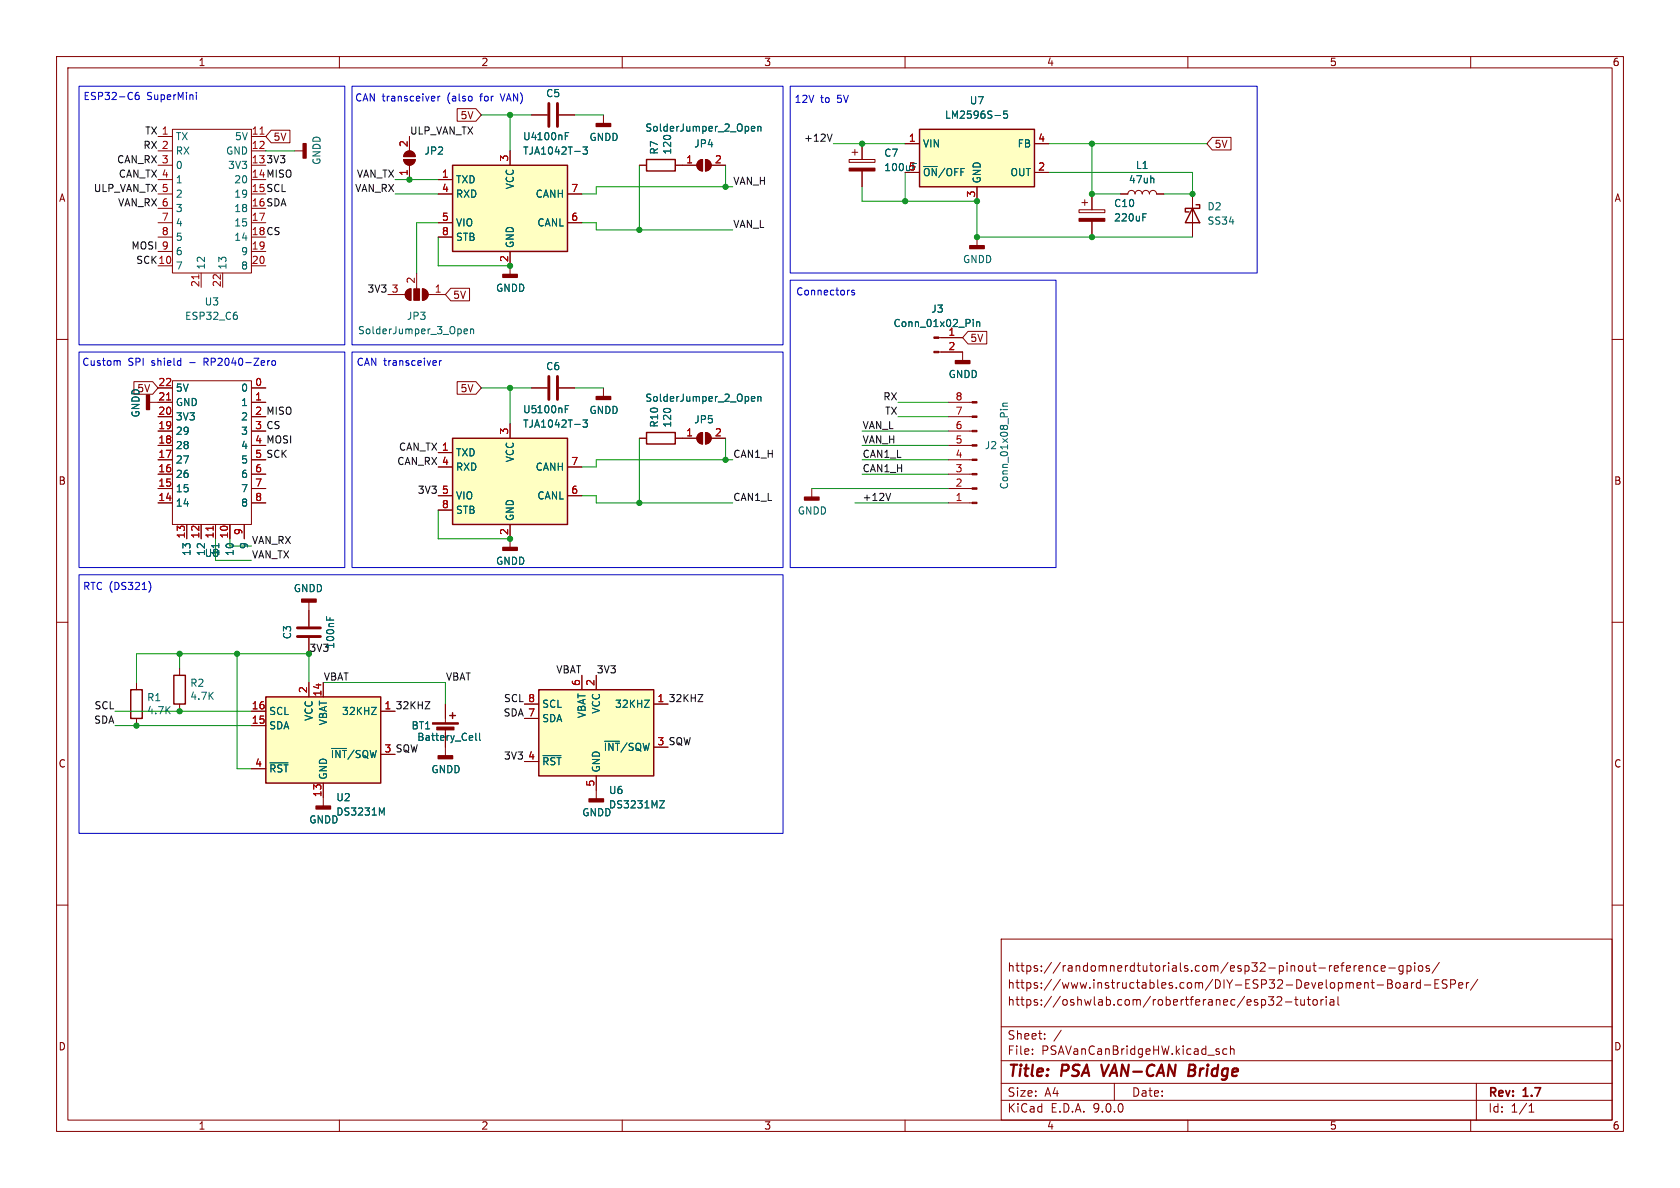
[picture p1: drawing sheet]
<svg xmlns="http://www.w3.org/2000/svg" width="297mm" height="210mm" viewBox="0 0 297 210" stroke-linecap="round" stroke-linejoin="round" font-family="sans-serif">
<g fill="none" stroke="#840000" stroke-width=".18">
<path d="M10 10h277v190h-277zM12 12h273v186h-273zM60 10v2M110 10v2M160 10v2M210 10v2M260 10v2M52.1 26.7h1.5M10 60h2M285 60h2M10 110h2M285 110h2"/>
<path d="M78.7 132.1v1.5M10 160h2M177 166h108v32h-108zM223.2 176.7h.3l.2 .3v.6l-.5 .1M224.2 176.2h1l-.5 .6 .4 .1v.7l-.2 .1h-.4l-.3-.1M225.7 176.3l.6-.1 .2 .1 .1 .3-.9 1.1h.9M227.2 177.1h1.2M228.9 176.7h.6M229.1 176.2v1.3l.4 .2M230 176.7v.9l.4 .1 .2-.1M230.6 176.7v1M231.1 176.7h.6"/>
<path d="M231.3 176.2v1.3l.4 .2M232.2 176.8l.2-.1 .4 .1 .1 .6-.2 .2-.3 .1-.2-.1zM233.5 176.7v1M234 176.7l-.3 .1-.2 .2M234.5 176.2v.1M234.5 176.7v1M235.2 176.8h.5l.1 .9M235.8 177.1h-.5a.29 .29 0 0 0-.2 .3 .29 .29 0 0 0 .2 .3l.5-.1M236.5 176.2v1.3l.2 .2M236.5 170.8l.1 .3-.7 .1M237 170.7h.6M237.6 170.2l-.4 .2v1.3"/>
<path d="M238 171.2l.7-.1v-.3l-.5-.1-.2 .2 .1 .7h.6M239.4 170.7v1M239.8 170.7l-.3 .1-.1 .2M240.2 171.2l.8-.1-.1-.3-.4-.1-.3 .2 .1 .7h.6M241.6 170.8l.2-.1 .4 .1v.9M241.6 170.7v1M243.5 174.1h1.1M243.6 170.8l-.4-.1-.3 .3v.4l.1 .2h.6M244.2 171.2l.7-.1-.1-.3-.4-.1-.2 .2v.7h.6M245.3 173.2h.5l.2 .1 .1 .3-.3 .3a.4 .4 0 0 1 .4 .4 .4 .4 0 0 1-.3 .4h-.6zM245.3 173.9h.5M245.5 171.1h1.2"/>
<path d="M246.9 173.8l.3-.1 .3 .3v.4l-.3 .3-.3-.1-.2-.2v-.4zM248 170.8l-.4-.1-.3 .3v.4l.2 .2h.5M248 170.7v1.2l-.3 .3-.3-.1M248.2 173.8h.5l.1 .9M248.7 170.8l.5-.1 .3 .3v.4l-.2 .2h-.6M248.7 170.7v1.5M248.8 174.1h-.5a.29 .29 0 0 0-.2 .3 .29 .29 0 0 0 .2 .3l.5-.1M249.5 173.7v1M250 173.7l-.3 .1-.2 .2M250.1 170.2v.1M250.1 170.7v1M250.9 170.8l.3-.1 .3 .3v.4l-.3 .3-.3-.1-.2-.2v-.4z"/>
<path d="M251.1 173.8l-.4-.1-.3 .3v.4l.1 .2h.6M251.1 173.2v1.5M251.8 174.1h1.2M252.7 170.8l-.4-.1-.2 .2 .1 .2 .5 .2v.3h-.6M253.7 173.9h.5M254.4 173.2h-.7v1.5h.7M254.5 170.1l-1.3 2M255.8 173.3l-.6-.1-.2 .1v.5l.7 .3 .1 .3-.3 .3-.5-.1M256.5 174l.7-.1 .1-.2-.1-.4-.2-.1h-.5v1.5M257.9 174.2l.7-.1-.1-.3-.4-.1-.2 .2 .1 .7h.5M259.2 173.7v1M259.7 173.7l-.3 .1-.2 .2"/>
<path d="M261.2 173.1l-1.2 2M285 160h2M60 198v2M110 198v2M160 198v2M177 194.5h108M177 191.5h108M177 187.5h108M177 181.5h108M182.5 186.3v.1M182.5 185.5v.1M184.7 183.6v.1"/>
<path d="M184.7 182.8v.1M187.6 182.1l-1.3 2M197 191.5v3M210 198v2M216.9 185.5l-.4-.1-.3 .3v.4l.1 .2h.6M217.5 185.5l.2-.1 .4 .1 .1 .9M217.5 184.9v1.5M260 198v2M261 191.5v6.5M270.3 196.6h.9M270.3 195.5l.4-.4v1.5"/>
</g>
<path d="M194.7 188.2l.4 2M210.2 189.2h.7M210.9 189.2l.2 .1M211 188.2h-.7l-.2 2 .9-.1M211.1 189.1l-.2 .1" fill="none" stroke="#840000" stroke-width=".4"/>
<g fill="#840000" stroke="#840000" stroke-width=".25">
<path d="M53.6 25.4h.5v2.5h-.5z"/>
<path d="M77.5 133.6h2.5v.5h-2.5z"/>
</g>
<path d="M95.2 121.9h20.4v15.3h-20.4z" fill="#ffffc2"/>
<path d="M114.3 28.2h5.1v2h-5.1zM114.3 76.5h5.1v2h-5.1zM23.1 121.9h2v5.1h-2zM95.2 121.9h20.4v15.3h-20.4z" fill="none" stroke="#840000" stroke-width=".25"/>
<g fill="none" stroke="#840000" stroke-width=".18">
<path d="M27.9 24.1h2.6M27.9 26.7h2.6M27.9 29.2h2.6M27.9 31.8h2.6M27.9 34.3h2.6M27.9 36.8h2.6M27.9 39.4h2.6M30.5 22.9h13.9v25.4h-13.9zM44.4 24.1h2.6M44.4 26.7h2.6M44.4 29.2h2.6M44.4 39.4h2.6"/>
<path d="M71.4 28.2h2a1.02 1.02 0 0 1-1 1 1.02 1.02 0 0 1-1-1zM71.7 27a1.02 1.02 0 0 1 1.1-.2 1.02 1.02 0 0 1 .6 .9h-2zM72.4 24.1v2.6M72.4 29.2v2.6M94 20.3h2.8M98.8 20.3h2.8M113 29.2h1.3M119.4 29.2h1.2M150.1 28.2h4.6v.5h-4.6zM150.6 26.9h1M151.1 26.4v1M152.4 25.4v2.8"/>
<path d="M152.4 30.2v2.8M27.9 41.9h2.6M27.9 44.5h2.6M27.9 47h2.6M35.6 48.3v2.5M39.4 48.3v2.5M44.4 44.5h2.6M44.4 47h2.6M26.4 71.1h4.1M27.9 68.6h2.6M27.9 73.7h2.6M27.9 76.2h2.6"/>
<path d="M27.9 78.7h2.6M30.5 67.3h13.9v25.4h-13.9zM44.4 71.1h2.6M44.4 68.6h2.6M44.4 76.2h2.6M113 77.5h1.3M119.4 77.5h1.2M27.9 81.3h2.6M27.9 83.8h2.6M27.9 86.4h2.6M27.9 88.9h2.6M33 92.7v2.6"/>
<path d="M35.6 92.7v2.6M38.1 92.7v2.6M40.6 92.7v2.6M43.2 92.7v2.6M44.4 81.3h2.6M44.4 83.8h2.6M44.4 86.4h2.6M44.4 88.9h2.6M54.6 106.4v1.6M102.9 119.4v2.5M105.4 119.4v2.5M24.1 120.7v1.2"/>
<path d="M24.1 127v1.3M92.7 124.5h2.5M92.7 127h2.5M92.7 134.6h2.5M105.4 137.2v2.5M115.6 124.5h2.5M115.6 132.1h2.5M57.1 141v1.5"/>
</g>
<path d="M99.9 24h.5M99.9 23.4h.6M41.9 55.8v.5M38.7 96.1v.7M96 133.6h3.2M113.9 123.8h.9l-.9 1.2h.9M116.6 141.5h.9l-.9 1.3h.9" fill="none" stroke="#006464" stroke-width=".18"/>
<g fill="#840000" stroke="#840000" stroke-width=".25">
<path d="M25.9 69.9h.5v2.5h-.5z"/>
<path d="M55.9 142.5h2.5v.5h-2.5z"/>
<path d="M53.3 105.9h2.6v.5h-2.6z"/>
</g>
<path d="M46 23.7h.7M35.1 48.6v.7M29.5 70.7h.7M37.7 93v.7" fill="none" stroke="#a90000" stroke-width=".18"/>
<g fill="#840000" stroke="#840000" stroke-width=".18">
<path d="M150.1 29.7h4.6v.5h-4.6z"/>
<path d="M71.4 28.2h2a1.02 1.02 0 0 1-1 1 1.02 1.02 0 0 1-1-1z"/>
<path d="M71.7 27a1.02 1.02 0 0 1 1.1-.2 1.02 1.02 0 0 1 .6 .9h-2z"/>
</g>
<path d="M97 18.3v4.1M98.6 18.3v4.1" fill="none" stroke="#840000" stroke-width=".51"/>
<path d="M80 29.2h20.3v15.3h-20.3z" fill="#ffffc2"/>
<path d="M80 29.2h20.3v15.3h-20.3z" fill="none" stroke="#840000" stroke-width=".25"/>
<g fill="none" stroke="#840000" stroke-width=".18">
<path d="M77.5 31.8h2.5M77.5 34.3h2.5M77.5 39.4h2.5M90.2 26.7v2.5M100.3 34.3h2.6M100.3 39.4h2.6M68.6 52.1h3M71.9 51.4l.7-.3v2a1.02 1.02 0 0 1-.9-.6 1.02 1.02 0 0 1 .2-1.1zM73.7 48.3v2.8M74.7 51.1a1.02 1.02 0 0 1 1 1 1.02 1.02 0 0 1-1 1zM75.7 52.1h3M77.5 41.9h2.5"/>
<path d="M90.2 44.5v2.5M94 68.6h2.8M98.8 68.6h2.8M106.7 68.6v1.5M120.6 77.5h2.6M123.5 76.8l.7-.3v2a1.02 1.02 0 0 1-.9-.6 1.02 1.02 0 0 1 .2-1.1zM124.7 76.5a1.02 1.02 0 0 1 1 1 1.02 1.02 0 0 1-1 1zM125.7 77.5h2.6M90.2 95.3v1.5"/>
</g>
<path d="M103.1 26h.7l-.4 .5 .4 .1v.5l-.2 .1-.5-.1M82 58.6l.6-.1v-.3h-.4l-.2 .1 .1 .6h.5M83.2 58.3l.2-.1h.3v.8M83.2 58.2v.8M99.9 72.3h.5M99.9 71.7h.6M132.8 70.5l.6-.1v-.2l-.4-.1-.2 .2 .1 .6h.5M134 70.2l.2-.1 .3 .1v.7M134 70.1v.8" fill="none" stroke="#006464" stroke-width=".18"/>
<g fill="#840000" stroke="#840000" stroke-width=".25">
<path d="M88.9 96.8h2.5v.5h-2.5z"/>
<path d="M105.4 70.1h2.5v.5h-2.5z"/>
</g>
<g fill="#840000" stroke="#840000" stroke-width=".18">
<path d="M74.7 51.1a1.02 1.02 0 0 1 1 1 1.02 1.02 0 0 1-1 1z"/>
<path d="M73.2 51.1h1v2h-1z"/>
<path d="M71.9 51.4l.7-.3v2a1.02 1.02 0 0 1-.9-.6 1.02 1.02 0 0 1 .2-1.1z"/>
<path d="M123.5 76.8l.7-.3v2a1.02 1.02 0 0 1-.9-.6 1.02 1.02 0 0 1 .2-1.1z"/>
<path d="M124.7 76.5a1.02 1.02 0 0 1 1 1 1.02 1.02 0 0 1-1 1z"/>
</g>
<path d="M97 66.5v4.1M98.6 66.5v4.1" fill="none" stroke="#840000" stroke-width=".51"/>
<path d="M80 77.5h20.3v15.2h-20.3z" fill="#ffffc2"/>
<path d="M80 77.5h20.3v15.2h-20.3z" fill="none" stroke="#840000" stroke-width=".25"/>
<path d="M90.2 74.9v2.6M77.5 80h2.5M77.5 82.6h2.5M77.5 87.6h2.5M77.5 90.2h2.5M90.2 92.7v2.6M100.3 82.6h2.6M100.3 87.6h2.6" fill="none" stroke="#840000" stroke-width=".18"/>
<path d="M103.1 74.2h.7l-.4 .5 .4 .1v.6l-.2 .1-.5-.1" fill="none" stroke="#006464" stroke-width=".18"/>
<path d="M162.6 22.9h20.3v10.1h-20.3z" fill="#ffffc2"/>
<path d="M162.6 22.9h20.3v10.1h-20.3zM210.8 36.8l1.3 2.6h-2.6zM211.5 36.2h.6v.6h-2.6v.7h.7M30.7 119.4h2.1v5.1h-2.1zM79.5 126.5h1M80 126v1" fill="none" stroke="#840000" stroke-width=".25"/>
<g fill="none" stroke="#840000" stroke-width=".18">
<path d="M106.7 20.3v1.5M120.6 29.2h2.6M123.5 28.5l.7-.3v2a1.02 1.02 0 0 1-.9-.6 1.02 1.02 0 0 1 .2-1.1zM124.7 28.2a1.02 1.02 0 0 1 1 1 1.02 1.02 0 0 1-1 1zM125.7 29.2h2.6M160 25.4h2.6M160 30.5h2.6M172.7 33v2.6M182.9 25.4h2.5M182.9 30.5h2.5M190.8 37.1h4.5v.5h-4.5zM191.3 35.8h1"/>
<path d="M191.8 35.3v1M193 34.3v2.8M193 39.1v2.8M210.8 34.3v7.6M90.2 47v1.5M166 59.7h4.2M172.7 41.9v1.5M166 62.2h4.2v1.6M167.6 78.7h4.3M167.6 76.2h4.3M167.6 73.7h4.3M167.6 71.1h4.3"/>
<path d="M143.5 86.4v1.5M167.6 88.9h4.3M167.6 86.4h4.3M167.6 83.8h4.3M167.6 81.3h4.3M31.7 118.1v1.3M54.6 108v2.7M54.6 112.8v2.8M31.7 124.5v1.2M78.7 124.5v3.3M78.7 128.8v.7M105.4 139.7v1.5"/>
</g>
<g fill="none" stroke="#006464" stroke-width=".18">
<path d="M178.1 19.6h-.6l-.1 .6 .2-.1 .4 .1 .1 .2v.4l-.2 .1-.5-.1M132.8 22.8l.6-.2v-.2l-.4-.1-.2 .2 .1 .6h.5M134 22.5l.2-.2 .3 .1v.8M134 22.3v.9M175.9 20.4h1M202 38.4h.5M202 37.8h.6M172.1 56.5v.1M172.1 56.9v.8M172.7 56.9v.8M172.7 57l.1-.1h.3l.1 .8M176.9 72.4h.1"/>
<path d="M177.3 72.4h.8M177.3 71.8h.8M178.1 71.3h-.8v.3l.1 .2M57.7 109v.6M58.3 109.2v.4M84.1 129.6v1.1l.2 .2M84.8 129.6v1.1l.2 .2"/>
</g>
<g fill="#840000" stroke="#840000" stroke-width=".25">
<path d="M142.2 87.9h2.6v.5h-2.6z"/>
<path d="M88.9 48.5h2.5v.5h-2.5z"/>
<path d="M105.4 21.8h2.5v.6h-2.5z"/>
<path d="M171.4 43.4h2.6v.5h-2.6z"/>
<path d="M168.9 63.8h2.5v.5h-2.5z"/>
<path d="M104.1 141.2h2.6v.5h-2.6z"/>
</g>
<g fill="#840000" stroke="#840000" stroke-width=".18">
<path d="M165.1 59.6h.9v.2h-.9z"/>
<path d="M165.1 62.1h.9v.3h-.9z"/>
<path d="M190.8 38.6h4.5v.5h-4.5z"/>
<path d="M171.9 88.8h.8v.2h-.8z"/>
<path d="M171.9 86.2h.8v.3h-.8z"/>
<path d="M171.9 83.7h.8v.2h-.8z"/>
<path d="M171.9 81.2h.8v.2h-.8z"/>
<path d="M171.9 78.6h.8v.3h-.8z"/>
<path d="M171.9 76.1h.8v.2h-.8z"/>
<path d="M171.9 73.5h.8v.3h-.8z"/>
<path d="M171.9 71h.8v.2h-.8z"/>
<path d="M123.5 28.5l.7-.3v2a1.02 1.02 0 0 1-.9-.6 1.02 1.02 0 0 1 .2-1.1z"/>
<path d="M124.7 28.2a1.02 1.02 0 0 1 1 1 1.02 1.02 0 0 1-1 1z"/>
<path d="M76.5 127.8h4.5v.2h-4.5z"/>
<path d="M77.2 128.5h3.1v.5h-3.1z"/>
</g>
<path d="M52.6 111h4M52.6 112.5h4" fill="none" stroke="#840000" stroke-width=".51"/>
<path d="M47 123.2h20.3v15.2h-20.3z" fill="#ffffc2"/>
<path d="M47 123.2h20.3v15.2h-20.3z" fill="none" stroke="#840000" stroke-width=".25"/>
<g fill="none" stroke="#840000" stroke-width=".18">
<path d="M80.8 19.2h3.3l1 1.1-1 1.1h-3.3zM47.9 23h3.4v2.2h-3.4l-.9-1.1zM72.4 24.1v2.6M72.4 29.2v2.6M77.5 34.3h2.5M77.5 31.8h2.5M77.5 39.4h2.5M90.2 26.7v2.5M94 20.3h2.8M98.8 20.3h2.8M100.3 34.3h2.6M100.3 39.4h2.6"/>
<path d="M113 29.2h1.3M119.4 29.2h3.8M125.7 29.2h2.6M152.4 25.4v2.8M152.4 30.2v2.8M160 25.4h2.6M160 30.5h2.6M172.7 33v2.6M182.9 25.4h2.5M182.9 30.5h2.5M193 34.3v2.8M193 39.1v2.8"/>
<path d="M198.1 34.3h1.3a.64 .64 0 0 1 .6-.6 .64 .64 0 0 1 .7 .6 .64 .64 0 0 1 .6-.6 .64 .64 0 0 1 .6 .6 .64 .64 0 0 1 .7-.6 .64 .64 0 0 1 .6 .6 .64 .64 0 0 1 .6-.6 .64 .64 0 0 1 .7 .6h1.2M214.3 24.3h3.3v2.2h-3.3l-.9-1.1zM77.5 41.9h2.5M79.7 51h3.3v2.2h-3.3l-1-1.1zM90.2 44.5v2.5M166.4 59.7h3.8M171.1 58.6h3.3v2.2h-3.3l-.9-1.1zM23.7 67.5h3.3l.9 1.1-.9 1.1h-3.3zM27.9 68.6h2.6M27.9 71.1h2.6M27.9 73.7h2.6M27.9 76.2h2.6"/>
<path d="M27.9 78.7h2.6M44.4 68.6h2.6M44.4 71.1h2.6M44.4 76.2h2.6M80.8 67.5h3.3l1 1.1-1 1.1h-3.3zM90.2 74.9v2.6M94 68.6h2.8M98.8 68.6h2.8M113 77.5h1.3M119.4 77.5h3.8M125.7 77.5h2.6M166.4 62.2h3.8"/>
<path d="M27.9 81.3h2.6M27.9 83.8h2.6M27.9 86.4h2.6M27.9 88.9h2.6M33 92.7v2.6M35.6 92.7v2.6M38.1 92.7v2.6M40.6 92.7v2.6M43.2 92.7v2.6M44.4 81.3h2.6M44.4 83.8h2.6M44.4 86.4h2.6"/>
<path d="M44.4 88.9h2.6M77.5 80h2.5M77.5 82.6h2.5M77.5 87.6h2.5M77.5 90.2h2.5M90.2 92.7v2.6M100.3 82.6h2.6M100.3 87.6h2.6M54.6 108v2.7M54.6 112.8v2.8M102.9 119.4v2.5M105.4 119.4v2.5"/>
<path d="M44.4 125.7h2.6M44.4 128.3h2.6M44.4 135.9h2.6M54.6 120.7v2.5M57.1 120.7v2.5M57.1 138.4v2.6M67.3 125.7h2.5M67.3 133.4h2.5M78.7 124.5v2.5M92.7 124.5h2.5M92.7 127h2.5M92.7 134.6h2.5"/>
<path d="M105.4 137.2v2.5M115.6 124.5h2.5M115.6 132.1h2.5"/>
</g>
<g fill="none" stroke="#006464" stroke-width=".18">
<path d="M178.1 19.6h-.6l-.1 .6 .2-.1 .4 .1 .1 .2v.4l-.2 .1-.5-.1M99.9 24h.5M99.9 23.4h.6M103.1 26h.7l-.4 .5 .4 .1v.5l-.2 .1-.5-.1M132.8 22.8l.6-.2v-.2l-.4-.1-.2 .2 .1 .6h.5M134 22.3v.9M134 22.5l.2-.2 .3 .1v.8M175.9 20.4h1M202 38.4h.5M202 37.8h.6M203.8 31.5l.2 .2v.6M172.1 56.5v.1"/>
<path d="M172.1 56.9v.8M172.7 56.9v.8M172.7 57l.1-.1h.3l.1 .8M99.9 72.3h.5M99.9 71.7h.6M103.1 74.2h.7l-.4 .5 .4 .1v.6l-.2 .1-.5-.1M132.8 70.5l.6-.1v-.2l-.4-.1-.2 .2 .1 .6h.5M134 70.2l.2-.1 .3 .1v.7M134 70.1v.8M38.7 96.1v.7M57.7 109v.6M58.3 109.2v.4"/>
<path d="M47.7 134.8h3.2M65.7 125h.8l-.8 1.3h.8M84.1 129.6v1.1l.2 .2M84.8 129.6v1.1l.2 .2M96 133.6h3.2M113.9 123.8h.9l-.9 1.2h.9M67.5 143.7l.4-.9v1.3M116.6 141.5h.9l-.9 1.3h.9"/>
</g>
<path d="M147.1 23.7l-.4 1.3M157.5 87.2l-.5 1.3M75.2 124h.8l-.8 1.3h.8M123.4 122.8h.9l-.9 1.2h.9" fill="none" stroke="#0f0f0f" stroke-width=".18"/>
<g fill="none" stroke="#009600" stroke-width=".18">
<path d="M47 26.7h5.1M69.8 34.3h7.7M69.8 31.8h7.7M77.5 39.4h-3.8v8.9M85.1 20.3h8.9M90.2 20.3v6.4M101.6 20.3h5.1M102.9 39.4h2.5v1.2h24.1M113 29.2v11.4M128.3 29.2v3.8M129.5 33h-24.1v1.3h-2.5M147.3 25.4h12.7"/>
<path d="M152.4 33v2.6h20.3v6.3h38.1M160 30.5v5.1M185.4 30.5h25.4v3.8h-5.1M185.4 25.4h28M193 25.4v8.9h5.1M77.5 41.9v5.1h12.7M85.1 68.6h8.9M90.2 68.6v6.3M101.6 68.6h5.1M113 77.5v11.4M128.3 77.5v3.8M152.4 78.7h15.2"/>
<path d="M152.4 76.2h15.2M158.7 73.7h8.9M158.7 71.1h8.9M38.1 92.7v6.4h6.3M40.6 92.7v3.8h3.8M77.5 90.2v5.1h12.7M102.9 87.6h2.5v1.3h24.1M129.5 81.3h-24.1v1.3h-2.5M143.5 86.4h24.1M151.1 88.9h16.5M152.4 81.3h15.2M152.4 83.8h15.2"/>
<path d="M31.7 115.6v2.5M41.9 115.6v20.3h2.5M20.3 128.3h24.1M20.3 125.7h24.1M24.1 120.7v-5.1h30.5v5.1M57.1 120.7h21.6v3.8"/>
</g>
<g fill="none" stroke="#0000c2" stroke-width=".18">
<path d="M14 15.2h47v45.8h-47zM24.5 16.3l-.4 .1a.86 .86 0 0 0 0 1.2l.5-.1v-.4l-.2-.3h-.3l-.2 .3M34.7 16.3v.2M34.7 16.8v.8M62.2 15.2h76.2v45.8h-76.2zM76.7 17l.2 .3-.6 .1M76.8 17.8l-.1 .1M77.4 17v.9M77.8 17l-.4 .3M88.4 16.6l.5 1.3M139.7 15.2h82.5v33.1h-82.5zM139.7 49.5h47v50.8h-47z"/>
<path d="M151 51.4l-.3-.1-.1 .2v.2l.4 .1v.3h-.4M14 62.2h47v38.1h-47zM20.9 63.7l.4 .2v.7M47.6 63.7h.1M48.2 63.8l.3-.1 .2 .3v.3l-.2 .3-.3-.1-.2-.2zM62.2 62.2h76.2v38.1h-76.2zM77 63.7l.1 .3-.6 .2M77.1 64.5l-.1 .1M77.7 63.7v.9M78.1 63.7l-.4 .3M14 101.6h124.4v45.7h-124.4zM26.3 102.8a1.46 1.46 0 0 1 0 1.9"/>
</g>
<path d="M29.5 70.7h.7M37.7 93v.7" fill="none" stroke="#a90000" stroke-width=".18"/>
<g fill="#009600" stroke="#009600" stroke-width=".18">
<circle cx="128.3" cy="33" r=".46"/>
<circle cx="113" cy="40.6" r=".46"/>
<circle cx="90.2" cy="47" r=".46"/>
<circle cx="90.2" cy="68.6" r=".46"/>
<circle cx="72.4" cy="31.8" r=".46"/>
<circle cx="152.4" cy="25.4" r=".46"/>
<circle cx="193" cy="25.4" r=".46"/>
<circle cx="193" cy="34.3" r=".46"/>
<circle cx="210.8" cy="34.3" r=".46"/>
<circle cx="160" cy="35.6" r=".46"/>
<circle cx="172.7" cy="35.6" r=".46"/>
<circle cx="31.7" cy="115.6" r=".46"/>
<circle cx="24.1" cy="128.3" r=".46"/>
<circle cx="31.7" cy="125.7" r=".46"/>
<circle cx="41.9" cy="115.6" r=".46"/>
<circle cx="54.6" cy="115.6" r=".46"/>
<circle cx="90.2" cy="95.3" r=".46"/>
<circle cx="172.7" cy="41.9" r=".46"/>
<circle cx="193" cy="41.9" r=".46"/>
<circle cx="128.3" cy="81.3" r=".46"/>
<circle cx="113" cy="88.9" r=".46"/>
<circle cx="90.2" cy="20.3" r=".46"/>
</g>
<g font-size="2.8" fill="#840000">
<text x="178" y="190.9">Title:</text>
<text x="187.7" y="190.9">PSA</text>
<text x="195.6" y="190.9">VAN-CAN</text>
<text x="211.7" y="190.9">Bridge</text>
</g>
<g font-size="2.1" fill="#840000">
<text x="178" y="172">https://randomnerdtutorials.com/esp32-pinout-reference-gpios/</text>
<text x="178" y="178">https://oshwlab.com/robertferanec/esp32-tutorial</text>
<text x="178" y="175">https://www.instructables.com/DIY-ESP32-Development-Board-ESPer/</text>
<text x="178" y="184">Sheet:</text>
<text x="178" y="186.7">File:</text>
<text x="184.1" y="186.7">PSAVanCanBridgeHW.kicad_sch</text>
<text x="178" y="196.9">KiCad</text>
<text x="178" y="194.1">Size:</text>
<text x="184.7" y="194.1">A4</text>
<text x="185.7" y="196.9">E.D.A.</text>
<text x="193.3" y="196.9">9.0.0</text>
<text x="200" y="194.1">Date:</text>
<text x="263" y="194.3">Rev:</text>
<text x="263" y="196.9">Id:</text>
<text x="267.1" y="196.9">1/1</text>
<text x="269.4" y="194.3">1.7</text>
</g>
<g font-size="1.8" fill="#840000">
<text x="35" y="11.9">1</text>
<text x="85" y="11.9">2</text>
<text x="135" y="11.9">3</text>
<text x="185" y="11.9">4</text>
<text x="235" y="11.9">5</text>
<text x="285" y="11.9">6</text>
<text x="81.3" y="21.3">5V</text>
<text x="48.3" y="25.1">5V</text>
<text x="214.6" y="26.4">5V</text>
<text x="10.3" y="35.9">A</text>
<text x="285.3" y="35.9">A</text>
<text x="80" y="53">5V</text>
<text x="171.4" y="60.6">5V</text>
<text x="81.3" y="69.5">5V</text>
<text x="45" y="73.4">2 MISO</text>
<text x="45" y="78.5">4 MOSI</text>
<text x="10.3" y="85.9">B</text>
<text x="285.3" y="85.9">B</text>
<text x="73.7" y="131.2">Battery_Cell</text>
<text x="10.3" y="135.9">C</text>
<text x="285.3" y="135.9">C</text>
<text x="10.3" y="185.9">D</text>
<text x="285.3" y="185.9">D</text>
<text x="35" y="199.9">1</text>
<text x="85" y="199.9">2</text>
<text x="135" y="199.9">3</text>
<text x="185" y="199.9">4</text>
<text x="235" y="199.9">5</text>
<text x="285" y="199.9">6</text>
</g>
<g font-size="1.8" fill="#0000c2">
<text x="14.7" y="17.9">ESP32-C6</text>
<text x="25.9" y="17.9">SuperMini</text>
<text x="62.7" y="18.1">CAN transceiver</text>
<text x="79.2" y="18.1">(also</text>
<text x="85.2" y="18.1">for</text>
<text x="89" y="18.1">VAN)</text>
<text x="140.4" y="18.4">12V</text>
<text x="145.1" y="18.4">to</text>
<text x="148.1" y="18.4">5V</text>
<text x="140.7" y="52.4">Connectors</text>
<text x="14.4" y="64.9">Custom</text>
<text x="22.6" y="64.9">SPI</text>
<text x="26.9" y="64.9">shield</text>
<text x="33.7" y="64.9">-</text>
<text x="36.5" y="64.9">RP2040-Zero</text>
<text x="63" y="64.9">CAN transceiver</text>
<text x="14.6" y="104.5">RTC (DS321)</text>
</g>
<g font-size="1.8" fill="#006464">
<text x="96.4" y="17.4">C5</text>
<text x="114" y="23.5">SolderJumper_2_Open</text>
<text x="167" y="21.2">LM2596S-5</text>
<text x="171.3" y="18.6">U7</text>
<text x="31" y="25">TX</text>
<text x="31" y="27.5">RX</text>
<text x="39.9" y="27.5">GND</text>
<text x="41.4" y="25">5V</text>
<text x="56.9" y="29.2" transform="rotate(-90 56.9 29.2)">GNDD</text>
<text x="74.9" y="27.5">JP2</text>
<text x="92.4" y="27.5">TJA1042T-3</text>
<text x="92.4" y="25">U4100nF</text>
<text x="104.1" y="25.1">GNDD</text>
<text x="116.5" y="27.4" transform="rotate(-90 116.5 27.4)">R7</text>
<text x="118.8" y="27.4" transform="rotate(-90 118.8 27.4)">120</text>
<text x="122.6" y="26.3">JP4</text>
<text x="156.2" y="27.9">C7</text>
<text x="163.1" y="26.3">VIN</text>
<text x="179.8" y="26.3">FB</text>
<text x="31" y="30.1">0</text>
<text x="31" y="32.6">1</text>
<text x="31" y="35.2">2</text>
<text x="40.2" y="30.1">3V3</text>
<text x="41.3" y="32.6">20</text>
<text x="41.3" y="35.2">19</text>
<text x="80.5" y="32.6">TXD</text>
<text x="80.5" y="35.2">RXD</text>
<text x="91" y="33.5" transform="rotate(-90 91 33.5)">VCC</text>
<text x="94.6" y="35.2">CANH</text>
<text x="163.1" y="31.3">~{ON}/OFF</text>
<text x="173.6" y="32.5" transform="rotate(-90 173.6 32.5)">GND</text>
<text x="178.5" y="31.3">OUT</text>
<text x="199.5" y="32.6">47uh</text>
<text x="200.7" y="30.1">L1</text>
<text x="31" y="37.7">3</text>
<text x="31" y="40.2">4</text>
<text x="41.3" y="37.7">18</text>
<text x="41.3" y="40.2">15</text>
<text x="80.5" y="40.2">VIO</text>
<text x="94.9" y="40.2">CANL</text>
<text x="196.9" y="39.3">220uF</text>
<text x="196.9" y="36.8">C10</text>
<text x="213.4" y="37.4">D2</text>
<text x="213.4" y="39.9">SS34</text>
<text x="31" y="42.8">5</text>
<text x="31" y="45.3">6</text>
<text x="31" y="47.9">7</text>
<text x="36.4" y="47.8" transform="rotate(-90 36.4 47.8)">12</text>
<text x="40.2" y="47.8" transform="rotate(-90 40.2 47.8)">13</text>
<text x="41.3" y="42.8">14</text>
<text x="42.5" y="45.3">9</text>
<text x="42.5" y="47.9">8</text>
<text x="80.5" y="42.8">STB</text>
<text x="91" y="43.9" transform="rotate(-90 91 43.9)">GND</text>
<text x="170.1" y="46.7">GNDD</text>
<text x="87.6" y="51.8">GNDD</text>
<text x="32.6" y="56.7">ESP32_C6</text>
<text x="36.1" y="54.2">U3</text>
<text x="63.2" y="59.3">SolderJumper_3_Open</text>
<text x="71.8" y="56.7">JP3</text>
<text x="157.9" y="58">Conn_01x02_Pin</text>
<text x="164.5" y="55.5">J3</text>
<text x="96.4" y="65.6">C6</text>
<text x="24.2" y="69.5">5V</text>
<text x="31" y="69.4">5V</text>
<text x="31" y="72">GND</text>
<text x="42.5" y="69.4">0</text>
<text x="42.5" y="72">1</text>
<text x="114" y="71.2">SolderJumper_2_Open</text>
<text x="167.6" y="67">GNDD</text>
<text x="24.9" y="73.9" transform="rotate(-90 24.9 73.9)">GNDD</text>
<text x="31" y="74.5">3V3</text>
<text x="31" y="77.1">29</text>
<text x="42.5" y="74.5">2</text>
<text x="42.5" y="77.1">3</text>
<text x="92.4" y="75.8">TJA1042T-3</text>
<text x="92.4" y="73.3">U5100nF</text>
<text x="104.1" y="73.4">GNDD</text>
<text x="116.5" y="75.7" transform="rotate(-90 116.5 75.7)">R10</text>
<text x="118.8" y="75.7" transform="rotate(-90 118.8 75.7)">120</text>
<text x="122.6" y="75">JP5</text>
<text x="31" y="79.6">28</text>
<text x="31" y="82.1">27</text>
<text x="42.5" y="79.6">4</text>
<text x="42.5" y="82.1">5</text>
<text x="80.5" y="80.9">TXD</text>
<text x="80.5" y="83.4">RXD</text>
<text x="91" y="81.8" transform="rotate(-90 91 81.8)">VCC</text>
<text x="94.6" y="83.4">CANH</text>
<text x="174" y="79.6">J2</text>
<text x="31" y="84.7">26</text>
<text x="31" y="87.2">15</text>
<text x="31" y="89.8">14</text>
<text x="42.5" y="84.7">6</text>
<text x="42.5" y="87.2">7</text>
<text x="42.5" y="89.8">8</text>
<text x="80.5" y="88.5">VIO</text>
<text x="94.9" y="88.5">CANL</text>
<text x="178.4" y="86.6" transform="rotate(-90 178.4 86.6)">Conn_01x08_Pin</text>
<text x="80.5" y="91">STB</text>
<text x="91" y="92.2" transform="rotate(-90 91 92.2)">GND</text>
<text x="140.9" y="91.2">GNDD</text>
<text x="33.9" y="98.4" transform="rotate(-90 33.9 98.4)">13</text>
<text x="36.1" y="98.7">U8</text>
<text x="36.4" y="98.4" transform="rotate(-90 36.4 98.4)">12</text>
<text x="39" y="98.4" transform="rotate(-90 39 98.4)">11</text>
<text x="41.5" y="98.4" transform="rotate(-90 41.5 98.4)">10</text>
<text x="44" y="97.2" transform="rotate(-90 44 97.2)">9</text>
<text x="87.6" y="100.1">GNDD</text>
<text x="51.8" y="104.9">GNDD</text>
<text x="51.7" y="113.1" transform="rotate(-90 51.7 113.1)">C3</text>
<text x="54.6" y="115.3">3V3</text>
<text x="59.3" y="114.8" transform="rotate(-90 59.3 114.8)">100nF</text>
<text x="25.9" y="124.2">R1</text>
<text x="33.5" y="121.6">R2</text>
<text x="33.5" y="123.9">4.7K</text>
<text x="95.8" y="125.3">SCL</text>
<text x="108.6" y="125.3">32KHZ</text>
<text x="25.9" y="126.5">4.7K</text>
<text x="47.5" y="126.6">SCL</text>
<text x="47.5" y="129.1">SDA</text>
<text x="55.5" y="127.5" transform="rotate(-90 55.5 127.5)">VCC</text>
<text x="58" y="128.3" transform="rotate(-90 58 128.3)">VBAT</text>
<text x="60.4" y="126.6">32KHZ</text>
<text x="72.7" y="129.1">BT1</text>
<text x="95.8" y="127.9">SDA</text>
<text x="103.7" y="127" transform="rotate(-90 103.7 127)">VBAT</text>
<text x="106.3" y="126.3" transform="rotate(-90 106.3 126.3)">VCC</text>
<text x="47.5" y="136.8">~{RST}</text>
<text x="58" y="137.9" transform="rotate(-90 58 137.9)">GND</text>
<text x="58.4" y="134.2">~{INT}/SQW</text>
<text x="76.2" y="136.9">GNDD</text>
<text x="95.8" y="135.5">~{RST}</text>
<text x="106.3" y="136.7" transform="rotate(-90 106.3 136.7)">GND</text>
<text x="106.6" y="132.9">~{INT}/SQW</text>
<text x="59.4" y="141.8">U2</text>
<text x="107.6" y="140.6">U6</text>
<text x="107.6" y="143.1">DS3231MZ</text>
<text x="54.6" y="145.8">GNDD</text>
<text x="59.4" y="144.4">DS3231M</text>
<text x="102.8" y="144.5">GNDD</text>
</g>
<g font-size="1.8" fill="#0f0f0f">
<text x="25.6" y="23.9">TX 1</text>
<text x="72.4" y="23.9">ULP_VAN_TX</text>
<text x="20.6" y="28.9">CAN_RX 3</text>
<text x="25.3" y="26.4">RX 2</text>
<text x="47" y="28.9">3V3</text>
<text x="142" y="25.1">+12V</text>
<text x="16.5" y="34">ULP_VAN_TX 5</text>
<text x="20.9" y="31.5">CAN_TX 4</text>
<text x="44.4" y="31.5">14 MISO</text>
<text x="44.4" y="34">15 SCL</text>
<text x="62.7" y="34">VAN_RX</text>
<text x="63" y="31.5">VAN_TX</text>
<text x="129.5" y="32.8">VAN_H</text>
<text x="20.8" y="36.6">VAN_RX 6</text>
<text x="44.4" y="36.6">16 SDA</text>
<text x="44.4" y="41.7">18 CS</text>
<text x="129.5" y="40.4">VAN_L</text>
<text x="23.1" y="44.2">MOSI 9</text>
<text x="24" y="46.7">SCK10</text>
<text x="64.9" y="51.8">3V3</text>
<text x="156.1" y="70.9">RX</text>
<text x="45" y="75.9">3 CS</text>
<text x="152.4" y="75.9">VAN_L</text>
<text x="156.4" y="73.4">TX</text>
<text x="45" y="81">5 SCK</text>
<text x="70.1" y="82.3">CAN_RX 4</text>
<text x="70.4" y="79.7">CAN_TX 1</text>
<text x="129.5" y="81">CAN1_H</text>
<text x="152.4" y="78.5">VAN_H</text>
<text x="152.4" y="81">CAN1_L</text>
<text x="152.4" y="83.6">CAN1_H</text>
<text x="73.8" y="87.4">3V3</text>
<text x="129.5" y="88.6">CAN1_L</text>
<text x="152.4" y="88.6">+12V</text>
<text x="44.4" y="96.3">VAN_RX</text>
<text x="44.4" y="98.8">VAN_TX</text>
<text x="98.3" y="119.1">VBAT</text>
<text x="105.4" y="119.1">3V3</text>
<text x="16.6" y="125.5">SCL</text>
<text x="57.1" y="120.4">VBAT</text>
<text x="69.8" y="125.5">32KHZ</text>
<text x="78.7" y="120.4">VBAT</text>
<text x="89" y="124.2">SCL 8</text>
<text x="118.1" y="124.2">32KHZ</text>
<text x="16.5" y="128">SDA</text>
<text x="88.9" y="126.7">SDA 7</text>
<text x="116.1" y="131.8">3 SQW</text>
<text x="67.9" y="133.1">3 SQW</text>
<text x="89" y="134.4">3V3</text>
</g>
<g font-size="1.8" fill="#a90000">
<text x="44.4" y="23.9">11</text>
<text x="44.4" y="26.4">12</text>
<text x="44.4" y="29">13</text>
<text x="72.1" y="26.1" transform="rotate(-90 72.1 26.1)">2</text>
<text x="89.9" y="28.6" transform="rotate(-90 89.9 28.6)">3</text>
<text x="121.2" y="29">1</text>
<text x="126.3" y="29">2</text>
<text x="160.6" y="25.1">1</text>
<text x="183.4" y="25.1">4</text>
<text x="72.1" y="31.2" transform="rotate(-90 72.1 31.2)">1</text>
<text x="78" y="31.5">1</text>
<text x="78" y="34">4</text>
<text x="100.9" y="34">7</text>
<text x="156.2" y="30.5">100uF5</text>
<text x="172.5" y="35" transform="rotate(-90 172.5 35)">3</text>
<text x="183.4" y="30.2">2</text>
<text x="28.5" y="39.1">7</text>
<text x="28.5" y="41.7">8</text>
<text x="44.4" y="39.1">17</text>
<text x="78" y="39.1">5</text>
<text x="78" y="41.7">8</text>
<text x="100.9" y="39.1">6</text>
<text x="44.4" y="44.2">19</text>
<text x="44.4" y="46.7">20</text>
<text x="89.9" y="46.4" transform="rotate(-90 89.9 46.4)">2</text>
<text x="35.3" y="50.8" transform="rotate(-90 35.3 50.8)">21</text>
<text x="39.1" y="50.8" transform="rotate(-90 39.1 50.8)">22</text>
<text x="69.1" y="51.8">3</text>
<text x="73.4" y="50.2" transform="rotate(-90 73.4 50.2)">2</text>
<text x="76.8" y="51.8">1</text>
<text x="167.6" y="59.4">1</text>
<text x="167.6" y="62">2</text>
<text x="27.9" y="68.3">22</text>
<text x="27.9" y="70.9">21</text>
<text x="45" y="68.3">0</text>
<text x="45" y="70.9">1</text>
<text x="168.8" y="70.9">8</text>
<text x="27.9" y="73.4">20</text>
<text x="27.9" y="75.9">19</text>
<text x="45" y="73.4">2</text>
<text x="45" y="75.9">3</text>
<text x="89.9" y="76.9" transform="rotate(-90 89.9 76.9)">3</text>
<text x="121.2" y="77.2">1</text>
<text x="126.3" y="77.2">2</text>
<text x="168.8" y="75.9">6</text>
<text x="168.8" y="73.4">7</text>
<text x="27.9" y="78.5">18</text>
<text x="27.9" y="81">17</text>
<text x="27.9" y="83.6">16</text>
<text x="45" y="83.6">6</text>
<text x="45" y="78.5">4</text>
<text x="45" y="81">5</text>
<text x="78" y="79.8">1</text>
<text x="78" y="82.3">4</text>
<text x="100.9" y="82.3">7</text>
<text x="168.8" y="83.6">3</text>
<text x="168.8" y="81">4</text>
<text x="168.8" y="78.5">5</text>
<text x="27.9" y="86.1">15</text>
<text x="27.9" y="88.6">14</text>
<text x="45" y="86.1">7</text>
<text x="45" y="88.6">8</text>
<text x="78" y="87.4">5</text>
<text x="78" y="89.9">8</text>
<text x="100.9" y="87.4">6</text>
<text x="168.8" y="88.6">1</text>
<text x="168.8" y="86.1">2</text>
<text x="32.8" y="95.3" transform="rotate(-90 32.8 95.3)">13</text>
<text x="35.3" y="95.3" transform="rotate(-90 35.3 95.3)">12</text>
<text x="37.8" y="95.3" transform="rotate(-90 37.8 95.3)">11</text>
<text x="40.4" y="95.3" transform="rotate(-90 40.4 95.3)">10</text>
<text x="42.9" y="94.7" transform="rotate(-90 42.9 94.7)">9</text>
<text x="89.9" y="94.7" transform="rotate(-90 89.9 94.7)">2</text>
<text x="44.4" y="125.5">16</text>
<text x="54.4" y="122.6" transform="rotate(-90 54.4 122.6)">2</text>
<text x="56.9" y="123.2" transform="rotate(-90 56.9 123.2)">14</text>
<text x="67.9" y="125.5">1</text>
<text x="93.3" y="124.2">8</text>
<text x="102.6" y="121.4" transform="rotate(-90 102.6 121.4)">6</text>
<text x="105.2" y="121.4" transform="rotate(-90 105.2 121.4)">2</text>
<text x="116.1" y="124.2">1</text>
<text x="44.4" y="128">15</text>
<text x="93.3" y="126.7">7</text>
<text x="116.1" y="131.8">3</text>
<text x="45" y="135.6">4</text>
<text x="67.9" y="133.1">3</text>
<text x="93.3" y="134.4">4</text>
<text x="56.9" y="141" transform="rotate(-90 56.9 141)">13</text>
<text x="105.2" y="139.1" transform="rotate(-90 105.2 139.1)">5</text>
</g>
</svg>
